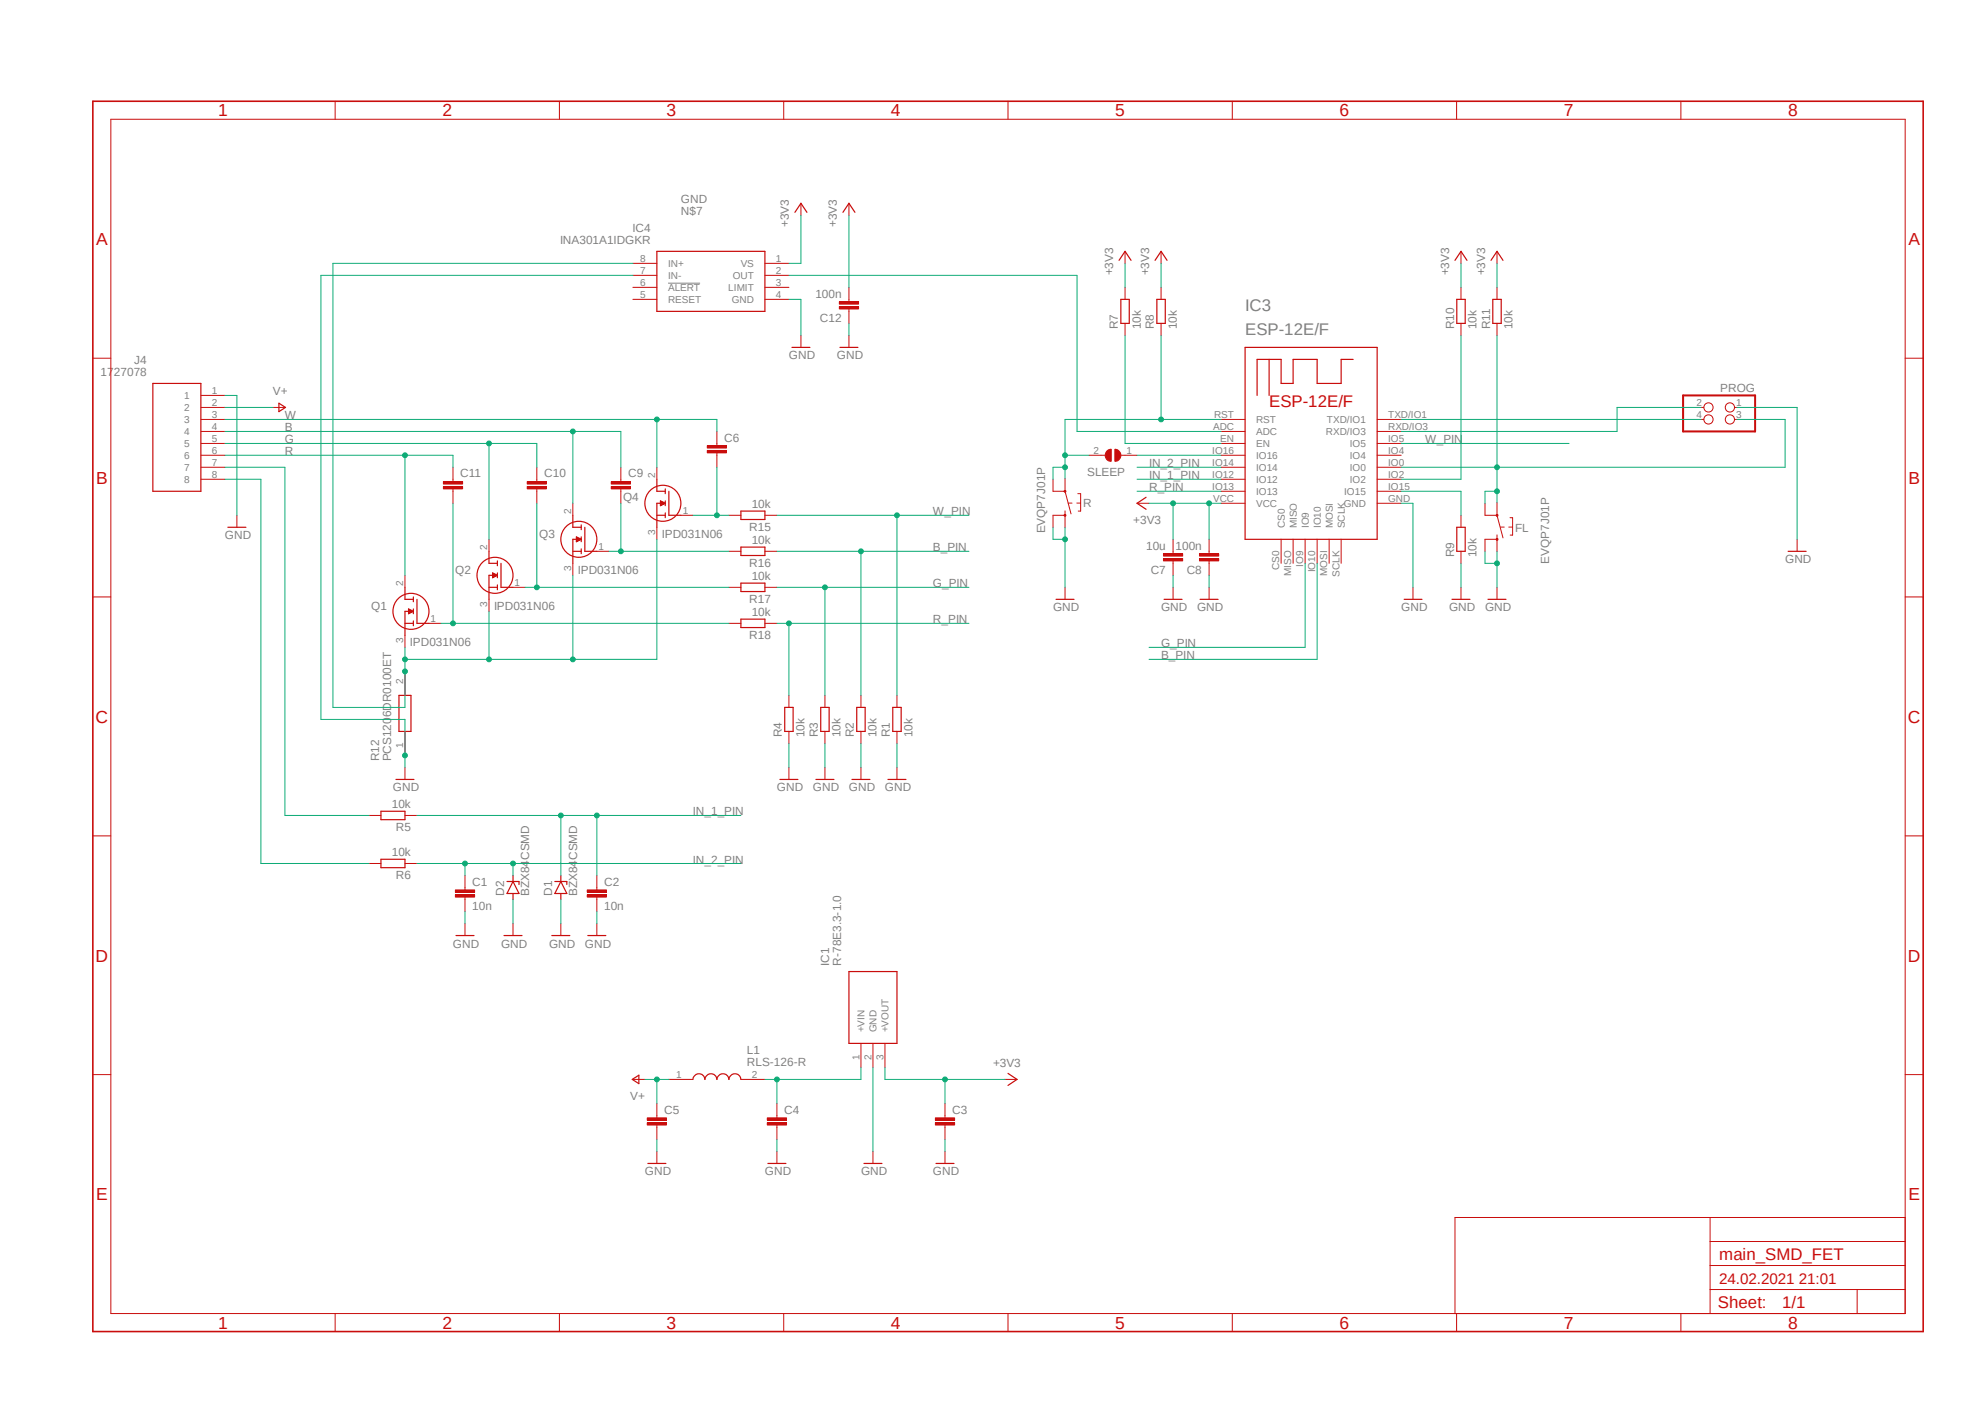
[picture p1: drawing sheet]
<svg xmlns="http://www.w3.org/2000/svg" width="420mm" height="297mm" viewBox="0 0 420 297" stroke-linecap="round" stroke-linejoin="round" font-family="sans-serif">
<path d="M19.1 21.1l388.2 261.1M407.3 21.1l-388.2 261.1" fill="none" stroke="#fff" stroke-width=".21"/>
<path d="M141.4 59.9h6.7" fill="none" stroke="#808080" stroke-width=".21"/>
<g fill="none" stroke="#c90d0c" stroke-width=".21">
<path d="M23.5 25.2h379.6v252.7h-379.6zM70.9 21.4v3.8M118.4 21.4v3.8M165.8 21.4v3.8M213.3 21.4v3.8M260.7 21.4v3.8M308.2 21.4v3.8M355.6 21.4v3.8M19.6 75.8h3.9M403.1 75.8h3.8M240.6 106.5h2.5M248.2 116.6v.5"/>
<path d="M248.2 118.7v.5M380.2 114.1v2.5M19.6 126.3h3.9M403.1 126.3h3.8M19.6 176.8h3.9M403.1 176.8h3.8M19.6 227.3h3.9M403.1 227.3h3.8M361.8 257.6v20.3M403.1 257.6h-95.3v20.3M70.9 277.9v3.8M118.4 277.9v3.8"/>
<path d="M165.8 277.9v3.8M213.3 277.9v3.8M260.7 277.9v3.8M308.2 277.9v3.8M355.6 277.9v3.8M361.8 272.8h41.3M361.8 267.7h41.3M361.8 262.6h41.3M392.9 272.8v5.1"/>
</g>
<path d="M19.6 21.4h387.3v260.3h-387.3z" fill="none" stroke="#c90d0c" stroke-width=".34"/>
<path d="M242.5 105.2l-1.9 1.3 1.9 1.2M378.3 116.6h3.8" fill="none" stroke="#c90d0c" stroke-width=".25"/>
<path d="M246.2 117.1h4v.5h-4z" fill-rule="evenodd" fill="#c90d0c"/>
<path d="M246.2 117.1h4v.5h-4z" fill="none" stroke="#c90d0c" stroke-width=".21"/>
<path d="M246.2 118.2h4v.5h-4z" fill-rule="evenodd" fill="#c90d0c"/>
<path d="M246.2 118.2h4v.5h-4zM248.2 114.1v2.5M248.2 119.2v2.5M255.8 116.6v.5M255.8 118.7v.5" fill="none" stroke="#c90d0c" stroke-width=".21"/>
<path d="M253.8 117.1h4.1v.5h-4.1z" fill-rule="evenodd" fill="#c90d0c"/>
<path d="M253.8 117.1h4.1v.5h-4.1z" fill="none" stroke="#c90d0c" stroke-width=".21"/>
<path d="M253.8 118.2h4.1v.5h-4.1z" fill-rule="evenodd" fill="#c90d0c"/>
<g fill="none" stroke="#c90d0c" stroke-width=".21">
<path d="M238 53.2v2.5M245.7 53.2v2.5M309.1 53.2v2.5M316.7 53.2v2.5M238 60.8v2.5M238 68.4v2.6M245.7 60.8v2.5M245.7 68.4v2.6M309.1 60.8v2.5M309.1 68.4v2.6M316.7 60.8v2.5M316.7 68.4v2.6"/>
<path d="M253.8 118.2h4.1v.5h-4.1zM255.8 114.1v2.5M255.8 119.2v2.5M309.1 109v2.5M309.1 116.6v2.6M225.3 124.2v2.6M248.2 124.2v2.6M255.8 124.2v2.6M299 124.2v2.6M309.1 124.2v2.6M316.7 124.2v2.6"/>
</g>
<g fill="none" stroke="#c90d0c" stroke-width=".25">
<path d="M236.8 55.1l1.2-1.9 1.3 1.9M244.4 55.1l1.3-1.9 1.2 1.9M307.8 55.1l1.3-1.9 1.3 1.9M315.5 55.1l1.2-1.9 1.3 1.9M237.2 63.3h1.7v5.1h-1.7zM244.8 63.3h1.7v5.1h-1.7zM308.2 63.3h1.8v5.1h-1.8zM315.8 63.3h1.8v5.1h-1.8zM308.2 111.5h1.8v5.1h-1.8zM223.4 126.8h3.8M246.3 126.8h3.8M253.9 126.8h3.8"/>
<path d="M297.1 126.8h3.8M307.2 126.8h3.8M314.8 126.8h3.8"/>
</g>
<path d="M234.2 95.4l.3-.2 .6-.2v2.6a1.27 1.27 0 0 1-1.2-.8 1.27 1.27 0 0 1 .3-1.4z" fill-rule="evenodd" fill="#c90d0c"/>
<path d="M234.2 95.4l.3-.2 .6-.2v2.6a1.27 1.27 0 0 1-1.2-.8 1.27 1.27 0 0 1 .3-1.4z" fill="none" stroke="#c90d0c" stroke-width=".21"/>
<path d="M235.9 95a1.27 1.27 0 0 1 1.3 1.3 1.27 1.27 0 0 1-1.3 1.3z" fill-rule="evenodd" fill="#c90d0c"/>
<g fill="none" stroke="#c90d0c" stroke-width=".21">
<path d="M230.4 96.3h3.4M235.9 95a1.27 1.27 0 0 1 1.3 1.3 1.27 1.27 0 0 1-1.3 1.3zM237.2 96.3h3.4M222.8 101.4v2.5h2.5l1.3 4.8M225.3 101.3v2.5M225.3 108.1v.9h-2.5v2.5M225.3 109.1v2.5M166.9 147.1v2.5M166.9 154.7v2.6M174.5 147.1v2.5M174.5 154.7v2.6M182.2 147.1v2.5"/>
<path d="M182.2 154.7v2.6M189.8 147.1v2.5M189.8 154.7v2.6M166.9 162.3v2.6M174.5 162.3v2.6M182.2 162.3v2.6M189.8 162.3v2.6"/>
</g>
<path d="M166 149.6h1.8v5.1h-1.8zM173.7 149.6h1.7v5.1h-1.7zM181.3 149.6h1.7v5.1h-1.7zM188.9 149.6h1.8v5.1h-1.8zM165 164.9h3.8M172.6 164.9h3.8M180.3 164.9h3.8M187.9 164.9h3.8" fill="none" stroke="#c90d0c" stroke-width=".25"/>
<path d="M225.2 103.8h.3v.3h-.3l-.1-.2h.3h-.3z" fill-rule="evenodd" fill="#c90d0c"/>
<path d="M225.2 103.8h.3v.3h-.3l-.1-.2h.3h-.3z" fill="none" stroke="#c90d0c" stroke-width=".21"/>
<path d="M225.2 108.9h.3v.3h-.3l-.1-.2h.3h-.3z" fill-rule="evenodd" fill="#c90d0c"/>
<path d="M225.2 108.9h.3v.3h-.3l-.1-.2h.3h-.3zM226 106.4h.8M227.8 106.4h.8M228 104.4h.6v3.7h-.5M314.2 106.5v2.5h2.5l1.3 4.8M316.7 106.3v2.6M316.7 113.2v.9h-2.5v2.5M316.7 114.2v2.5" fill="none" stroke="#c90d0c" stroke-width=".21"/>
<path d="M316.6 108.9h.3v.3h-.3v-.2h.2h-.2z" fill-rule="evenodd" fill="#c90d0c"/>
<path d="M316.6 108.9h.3v.3h-.3v-.2h.2h-.2z" fill="none" stroke="#c90d0c" stroke-width=".21"/>
<path d="M316.6 114h.3v.3h-.3v-.2h.2h-.2z" fill-rule="evenodd" fill="#c90d0c"/>
<g fill="none" stroke="#c90d0c" stroke-width=".21">
<path d="M42.5 83.7h5.1M42.5 86.2h5.1M42.5 88.7h5.1M42.5 91.3h5.1M42.5 93.8h5.1M42.5 96.3h5.1M42.5 98.8h5.1M42.5 101.4h5.1M50.1 109v2.5M316.6 114h.3v.3h-.3v-.2h.2h-.2zM317.5 111.5h.8M319.2 111.5h.8"/>
<path d="M319.5 109.5h.5v3.7h-.5M78.1 172.5h2.5M85.7 172.5h2.5M78.1 182.7h2.5M85.7 182.7h2.5M98.4 187.7v.6M98.4 189.8v.5M108.5 195.4v2.5M118.7 195.4v2.5"/>
</g>
<g fill="none" stroke="#c90d0c" stroke-width=".25">
<path d="M32.3 81.1h10.2v22.8h-10.2zM48.2 111.5h3.8M80.6 171.6h5.1v1.8h-5.1zM80.6 181.8h5.1v1.8h-5.1zM106.6 197.9h3.8M107.3 186.5h2.5v.6M108.5 186.5l1.3 2.5h-2.5zM108.5 185.2v1.3M108.5 189v1.3M116.8 197.9h3.8M117.4 186.5h2.5v.6M118.7 186.5l1.2 2.5h-2.5z"/>
<path d="M118.7 185.2v1.3M118.7 189v1.3"/>
</g>
<path d="M96.4 189.3h4v.5h-4z" fill-rule="evenodd" fill="#c90d0c"/>
<path d="M96.4 189.3h4v.5h-4z" fill="none" stroke="#c90d0c" stroke-width=".21"/>
<path d="M96.4 188.3h4v.5h-4z" fill-rule="evenodd" fill="#c90d0c"/>
<path d="M96.4 188.3h4v.5h-4zM98.4 185.2v2.5M98.4 190.3v2.5M126.3 187.7v.6M126.3 189.8v.5" fill="none" stroke="#c90d0c" stroke-width=".21"/>
<path d="M124.2 189.3h4.1v.5h-4.1z" fill-rule="evenodd" fill="#c90d0c"/>
<path d="M124.2 189.3h4.1v.5h-4.1z" fill="none" stroke="#c90d0c" stroke-width=".21"/>
<path d="M124.2 188.3h4.1v.5h-4.1z" fill-rule="evenodd" fill="#c90d0c"/>
<g fill="none" stroke="#c90d0c" stroke-width=".21">
<path d="M57.7 86.2h2.6M85.7 142v5.1M85.7 154.7v5.1M98.4 195.4v2.5M124.2 188.3h4.1v.5h-4.1zM126.3 185.2v2.5M126.3 190.3v2.5M126.3 195.4v2.5M133.9 228.3h2.5M141.5 228.3h5.1M156.8 228.3h5M199.9 236v.5"/>
<path d="M199.9 238v.5M212.6 228.3h2.6M139 243.6v2.5M164.4 243.6v2.5M184.7 243.6v2.5M199.9 243.6v2.5"/>
</g>
<path d="M59 85.3l1.4 .9-1.4 .9zM84.4 147.1h2.6v7.6h-2.6zM96.5 197.9h3.8M124.4 197.9h3.8M133.8 228.3l1.4-.8v1.7zM146.6 228.3a1.27 1.27 0 0 1 1.3-1.2 1.27 1.27 0 0 1 1.2 1.2 1.27 1.27 0 0 1 1.3-1.2 1.27 1.27 0 0 1 1.3 1.2 1.27 1.27 0 0 1 1.3-1.2 1.27 1.27 0 0 1 1.2 1.2 1.27 1.27 0 0 1 1.3-1.2 1.27 1.27 0 0 1 1.3 1.2M213.3 227.1l1.9 1.2-1.9 1.3M137.1 246.1h3.8M162.5 246.1h3.8M182.8 246.1h3.8M198 246.1h3.8" fill="none" stroke="#c90d0c" stroke-width=".25"/>
<path d="M197.9 237.5h4.1v.5h-4.1z" fill-rule="evenodd" fill="#c90d0c"/>
<path d="M197.9 237.5h4.1v.5h-4.1z" fill="none" stroke="#c90d0c" stroke-width=".21"/>
<path d="M197.9 236.5h4.1v.5h-4.1z" fill-rule="evenodd" fill="#c90d0c"/>
<path d="M164.4 236v.5M164.4 238v.5M197.9 236.5h4.1v.5h-4.1zM199.9 233.4v2.6M199.9 238.5v2.5" fill="none" stroke="#c90d0c" stroke-width=".21"/>
<path d="M162.3 237.5h4.1v.5h-4.1z" fill-rule="evenodd" fill="#c90d0c"/>
<path d="M162.3 237.5h4.1v.5h-4.1z" fill="none" stroke="#c90d0c" stroke-width=".21"/>
<path d="M162.3 236.5h4.1v.5h-4.1z" fill-rule="evenodd" fill="#c90d0c"/>
<path d="M139 236v.5M139 238v.5M162.3 236.5h4.1v.5h-4.1zM164.4 233.4v2.6M164.4 238.5v2.5" fill="none" stroke="#c90d0c" stroke-width=".21"/>
<path d="M136.9 237.5h4.1v.5h-4.1z" fill-rule="evenodd" fill="#c90d0c"/>
<path d="M136.9 237.5h4.1v.5h-4.1z" fill="none" stroke="#c90d0c" stroke-width=".21"/>
<path d="M136.9 236.5h4.1v.5h-4.1z" fill-rule="evenodd" fill="#c90d0c"/>
<g fill="none" stroke="#c90d0c" stroke-width=".21">
<path d="M151.7 93.8v.5M151.7 95.8v.5M258.4 88.7h5M258.4 91.3h5M258.4 93.8h5M258.4 96.3h5M258.4 98.8h5M291.4 88.7h5.1M291.4 91.3h5.1M291.4 93.8h5.1M291.4 96.3h5.1M291.4 98.8h5.1"/>
<path d="M359.9 88.7h.6M359.9 86.2h.6M367 88.7h.5M367 86.2h.5M154.2 109h2.6M154.2 116.6h2.6M161.8 109h2.6M161.8 116.6h2.6M258.4 101.4h5M258.4 103.9h5M258.4 106.5h5M271.1 114.1v5.1"/>
<path d="M273.6 114.1v5.1M276.1 114.1v5.1M278.7 114.1v5.1M281.2 114.1v5.1M283.8 114.1v5.1M291.4 101.4h5.1M291.4 103.9h5.1M291.4 106.5h5.1M154.2 124.2h2.6M154.2 131.9h2.6M161.8 124.2h2.6M161.8 131.9h2.6"/>
<path d="M136.9 236.5h4.1v.5h-4.1zM139 233.4v2.6M139 238.5v2.5M182.2 220.7v5.1M184.7 220.7v5.1M187.2 220.7v5.1"/>
<circle cx="361.5" cy="88.7" r=".98"/>
<circle cx="361.5" cy="86.2" r=".98"/>
<circle cx="366" cy="86.2" r=".98"/>
<circle cx="366" cy="88.7" r=".98"/>
</g>
<path d="M263.4 73.5h28v40.6h-28zM268.5 76v7.7M286.3 76h-2.5v5.1h-5.1v-5.1h-5.1v5.1h-2.5v-5.1h-5.1v7.7M156.8 108.1h5v1.8h-5zM156.8 115.7h5v1.8h-5zM156.8 123.4h5v1.7h-5zM156.8 131h5v1.8h-5zM179.6 205.5h10.2v15.2h-10.2z" fill="none" stroke="#c90d0c" stroke-width=".25"/>
<path d="M356.1 83.7h15.2v7.6h-15.2z" fill="none" stroke="#c90d0c" stroke-width=".42"/>
<path d="M149.6 95.3h4.1v.5h-4.1z" fill-rule="evenodd" fill="#c90d0c"/>
<path d="M149.6 95.3h4.1v.5h-4.1z" fill="none" stroke="#c90d0c" stroke-width=".21"/>
<path d="M149.6 94.3h4.1v.5h-4.1z" fill-rule="evenodd" fill="#c90d0c"/>
<path d="M149.6 94.3h4.1v.5h-4.1zM151.7 91.3v2.5M151.7 96.3v2.5M131.4 101.4v.5M131.4 103.4v.5" fill="none" stroke="#c90d0c" stroke-width=".21"/>
<path d="M129.3 102.9h4.1v.5h-4.1z" fill-rule="evenodd" fill="#c90d0c"/>
<path d="M129.3 102.9h4.1v.5h-4.1z" fill="none" stroke="#c90d0c" stroke-width=".21"/>
<path d="M129.3 101.9h4.1v.5h-4.1z" fill-rule="evenodd" fill="#c90d0c"/>
<path d="M131.4 98.8v2.6M113.6 101.4v.5M113.6 103.4v.5M129.3 101.9h4.1v.5h-4.1zM131.4 103.9v2.6" fill="none" stroke="#c90d0c" stroke-width=".21"/>
<path d="M111.5 102.9h4.1v.5h-4.1z" fill-rule="evenodd" fill="#c90d0c"/>
<path d="M111.5 102.9h4.1v.5h-4.1z" fill="none" stroke="#c90d0c" stroke-width=".21"/>
<path d="M111.5 101.9h4.1v.5h-4.1z" fill-rule="evenodd" fill="#c90d0c"/>
<path d="M113.6 98.8v2.6M95.8 101.4v.5M95.8 103.4v.5M111.5 101.9h4.1v.5h-4.1zM113.6 103.9v2.6" fill="none" stroke="#c90d0c" stroke-width=".21"/>
<path d="M93.8 102.9h4.1v.5h-4.1z" fill-rule="evenodd" fill="#c90d0c"/>
<path d="M93.8 102.9h4.1v.5h-4.1z" fill="none" stroke="#c90d0c" stroke-width=".21"/>
<path d="M93.8 101.9h4.1v.5h-4.1z" fill-rule="evenodd" fill="#c90d0c"/>
<g fill="none" stroke="#c90d0c" stroke-width=".21">
<path d="M133.9 55.7h5.1M133.9 58.3h5.1M161.8 55.7h5.1M161.8 58.3h5.1M169.5 43v2.6M133.9 60.8h5.1M133.9 63.3h5.1M161.8 60.8h5.1M161.8 63.3h5.1M169.5 71v2.5M179.6 63.3v.5M179.6 65.4v.5"/>
<path d="M95.8 98.8v2.6M139 98.8v2.6M93.8 101.9h4.1v.5h-4.1zM95.8 103.9v2.6M103.5 114.1v2.5M121.2 106.5v2.5M121.2 119.2v2.5M126.3 116.6h2.5M139 111.5v2.6M144.1 109h2.5M85.7 121.7v2.5M85.7 134.4v2.5"/>
<path d="M90.8 131.9h2.5M103.5 126.8v2.5M108.5 124.2h2.6M85.7 162.3v2.6"/>
</g>
<g fill="none" stroke="#c90d0c" stroke-width=".25">
<path d="M139 53.2h22.8v12.7h-22.8zM168.2 44.9l1.3-1.9 1.2 1.9M167.6 73.5h3.8M103.5 116.6v2.6h1.7M105.2 118.7v1M106 119.2v5h2.5M121.2 109v2.5h1.8M121.2 116.6h1.8M122 113.6l1 .5-1 .5zM122 114.5h.2M122 114.3h.6M122 114.1h1"/>
<path d="M122 113.9h.6M122 113.7h.3M123 114.1h-1.8v5.1M123 111v1.1M123 113.6v1M123 116.1v1M123.7 111.5v5.1h2.6M139 101.4v2.5h1.8M139 109h1.8M139.7 106l1.1 .5-1.1 .5zM139.7 106.9h.3M139.7 106.7h.7"/>
<path d="M139.7 106.5h1.1M139.7 106.3h.7M139.7 106.1h.3M140.8 106.5h-1.8v5M140.8 103.4v1M140.8 106v1M140.8 108.5v1M141.5 103.9v5.1h2.6M85.7 124.2v2.6h1.8M85.7 131.9h1.8M86.4 128.8l1.1 .5-1.1 .5zM86.4 129.8h.3"/>
<path d="M86.4 129.5h.6M86.4 129.4h1M86.4 129.2h.7M86.4 129h.3M87.5 129.3h-1.8v5.1M87.5 126.3v1M87.5 128.8v1M87.5 131.4v1M88.2 126.8v5.1h2.6M103.5 124.2h1.7M104.2 121.2l1 .5-1 .5zM104.2 122.1h.2"/>
<path d="M104.2 121.9h.6M104.2 121.8h1M104.2 121.5h.7M104.2 121.4h.3M105.2 121.7h-1.7v5.1M105.2 121.2v1M105.2 123.7v1.1M83.8 164.9h3.8"/>
<circle cx="122.5" cy="114.1" r="3.8"/>
<circle cx="140.2" cy="106.5" r="3.8"/>
<circle cx="86.9" cy="129.3" r="3.8"/>
<circle cx="104.7" cy="121.7" r="3.8"/>
</g>
<path d="M177.6 63.8h4.1v.5h-4.1z" fill-rule="evenodd" fill="#c90d0c"/>
<path d="M177.6 63.8h4.1v.5h-4.1z" fill="none" stroke="#c90d0c" stroke-width=".21"/>
<path d="M177.6 64.9h4.1v.5h-4.1z" fill-rule="evenodd" fill="#c90d0c"/>
<path d="M179.6 43v2.6M177.6 64.9h4.1v.5h-4.1zM179.6 60.8v2.5M179.6 65.9v2.5M179.6 71v2.5" fill="none" stroke="#c90d0c" stroke-width=".21"/>
<path d="M178.4 44.9l1.2-1.9 1.3 1.9M177.7 73.5h3.8" fill="none" stroke="#c90d0c" stroke-width=".25"/>
<path d="M243.1 106.5h15.3M248.2 106.5v7.6" fill="none" stroke="#0dab76" stroke-width=".21"/>
<circle cx="248.2" cy="106.5" r=".51" fill="#0dab76"/>
<g fill="none" stroke="#0dab76" stroke-width=".21">
<path d="M255.8 106.5v7.6"/>
<circle cx="248.2" cy="106.5" r=".51"/>
</g>
<circle cx="255.8" cy="106.5" r=".51" fill="#0dab76"/>
<g fill="none" stroke="#0dab76" stroke-width=".21">
<path d="M238 55.7v5.1M245.7 55.7v5.1M309.1 55.7v5.1M316.7 55.7v5.1M212.6 228.3h-12.7v5.1"/>
<circle cx="255.8" cy="106.5" r=".51"/>
</g>
<circle cx="199.9" cy="228.3" r=".51" fill="#0dab76"/>
<g fill="none" stroke="#0dab76" stroke-width=".21">
<path d="M169.5 45.6v10.1h-2.6M179.6 45.6v15.2M359.9 86.2h-17.8v5.1h-45.6M367.5 86.2h12.7v27.9M222.8 111.5v2.6h2.5M225.3 111.6v12.6M296.5 106.5h2.5v17.7M309.1 119.2v5M248.2 121.7v2.5M255.8 121.7v2.5M187.2 225.8v2.5h12.7"/>
<circle cx="199.9" cy="228.3" r=".51"/>
</g>
<circle cx="225.3" cy="114.1" r=".51" fill="#0dab76"/>
<g fill="none" stroke="#0dab76" stroke-width=".21">
<path d="M314.2 116.6v2.6h2.5M316.7 116.7v7.5"/>
<circle cx="225.3" cy="114.1" r=".51"/>
</g>
<circle cx="316.7" cy="119.2" r=".51" fill="#0dab76"/>
<g fill="none" stroke="#0dab76" stroke-width=".21">
<path d="M47.6 83.7h2.5v25.3M85.7 152.2v10.1M166.9 157.3v5M174.5 157.3v5M182.2 157.3v5M189.8 157.3v5M98.4 192.8v2.6M108.5 190.3v5.1M118.7 190.3v5.1M126.3 192.8v2.6M184.7 225.8v17.8M139 241v2.6"/>
<path d="M164.4 241v2.6M199.9 241v2.6"/>
<circle cx="316.7" cy="119.2" r=".51"/>
</g>
<circle cx="85.7" cy="159.8" r=".51" fill="#0dab76"/>
<g fill="none" stroke="#0dab76" stroke-width=".21">
<path d="M133.9 58.3h-66v93.9h17.8M166.9 63.3h2.6v7.7M179.6 68.4v2.6M136.4 228.3h5.1M139 228.3v5.1"/>
<circle cx="85.7" cy="159.8" r=".51"/>
</g>
<circle cx="139" cy="228.3" r=".51" fill="#0dab76"/>
<g fill="none" stroke="#0dab76" stroke-width=".21">
<path d="M245.7 71v17.7M47.6 86.2h10.1M225.3 88.7h33.1"/>
<circle cx="139" cy="228.3" r=".51"/>
</g>
<circle cx="245.7" cy="88.7" r=".51" fill="#0dab76"/>
<g fill="none" stroke="#0dab76" stroke-width=".21">
<path d="M225.3 88.7v12.6M225.3 98.8h-2.5v2.6"/>
<circle cx="245.7" cy="88.7" r=".51"/>
</g>
<circle cx="225.3" cy="98.8" r=".51" fill="#0dab76"/>
<g fill="none" stroke="#0dab76" stroke-width=".21">
<path d="M225.3 96.3h5.1"/>
<circle cx="225.3" cy="98.8" r=".51"/>
</g>
<circle cx="225.3" cy="96.3" r=".51" fill="#0dab76"/>
<g fill="none" stroke="#0dab76" stroke-width=".21">
<path d="M238 71v22.8h20.4M309.1 71v30.4h-12.6M316.7 71v32.9M296.5 98.8h20.2"/>
<circle cx="225.3" cy="96.3" r=".51"/>
</g>
<circle cx="316.7" cy="98.8" r=".51" fill="#0dab76"/>
<g fill="none" stroke="#0dab76" stroke-width=".21">
<path d="M316.7 106.3v-2.4h-2.5v2.6"/>
<circle cx="316.7" cy="98.8" r=".51"/>
</g>
<circle cx="316.7" cy="103.9" r=".51" fill="#0dab76"/>
<g fill="none" stroke="#0dab76" stroke-width=".21">
<path d="M47.6 96.3h48.2v2.5M85.7 96.3v25.4M240.6 96.3h17.8M296.5 88.7h63.4M367.5 88.7h10.2v10.1h-61"/>
<circle cx="316.7" cy="103.9" r=".51"/>
</g>
<circle cx="85.7" cy="96.3" r=".51" fill="#0dab76"/>
<g fill="none" stroke="#0dab76" stroke-width=".21">
<path d="M47.6 93.8h66v5M103.5 93.8v20.3"/>
<circle cx="85.7" cy="96.3" r=".51"/>
</g>
<circle cx="103.5" cy="93.8" r=".51" fill="#0dab76"/>
<g fill="none" stroke="#0dab76" stroke-width=".21">
<path d="M47.6 91.3h83.8v7.5M121.2 91.3v15.2"/>
<circle cx="103.5" cy="93.8" r=".51"/>
</g>
<circle cx="121.2" cy="91.3" r=".51" fill="#0dab76"/>
<g fill="none" stroke="#0dab76" stroke-width=".21">
<path d="M47.6 88.7h104.1v2.6M139 88.7v10.1"/>
<circle cx="121.2" cy="91.3" r=".51"/>
</g>
<circle cx="139" cy="88.7" r=".51" fill="#0dab76"/>
<g fill="none" stroke="#0dab76" stroke-width=".21">
<path d="M240.6 103.9h17.8M164.4 131.9h40.6M166.9 131.9v15.2"/>
<circle cx="139" cy="88.7" r=".51"/>
</g>
<circle cx="166.9" cy="131.9" r=".51" fill="#0dab76"/>
<g fill="none" stroke="#0dab76" stroke-width=".21">
<path d="M276.1 119.2v17.7h-33M164.4 124.2h40.6M174.5 124.2v22.9"/>
<circle cx="166.9" cy="131.9" r=".51"/>
</g>
<circle cx="174.5" cy="124.2" r=".51" fill="#0dab76"/>
<g fill="none" stroke="#0dab76" stroke-width=".21">
<path d="M164.4 116.6h40.6M182.2 116.6v30.5M278.7 119.2v20.3h-35.6"/>
<circle cx="174.5" cy="124.2" r=".51"/>
</g>
<circle cx="182.2" cy="116.6" r=".51" fill="#0dab76"/>
<g fill="none" stroke="#0dab76" stroke-width=".21">
<path d="M88.2 172.5h68.6M118.7 172.5v12.7"/>
<circle cx="182.2" cy="116.6" r=".51"/>
</g>
<circle cx="118.7" cy="172.5" r=".51" fill="#0dab76"/>
<g fill="none" stroke="#0dab76" stroke-width=".21">
<path d="M126.3 172.5v12.7"/>
<circle cx="118.7" cy="172.5" r=".51"/>
</g>
<circle cx="126.3" cy="172.5" r=".51" fill="#0dab76"/>
<g fill="none" stroke="#0dab76" stroke-width=".21">
<path d="M240.6 101.4h17.8M88.2 182.7h68.6M108.5 182.7v2.5"/>
<circle cx="126.3" cy="172.5" r=".51"/>
</g>
<circle cx="108.5" cy="182.7" r=".51" fill="#0dab76"/>
<g fill="none" stroke="#0dab76" stroke-width=".21">
<path d="M98.4 182.7v2.5"/>
<circle cx="108.5" cy="182.7" r=".51"/>
</g>
<circle cx="98.4" cy="182.7" r=".51" fill="#0dab76"/>
<g fill="none" stroke="#0dab76" stroke-width=".21">
<path d="M70.4 55.7h63.5M166.9 58.3h61v33h30.5M47.6 98.8h12.7v73.7h17.8M240.6 98.8h17.8M47.6 101.4h7.6v81.3h22.9M139 114.1v25.4h-17.8"/>
<circle cx="98.4" cy="182.7" r=".51"/>
</g>
<circle cx="121.2" cy="139.5" r=".51" fill="#0dab76"/>
<g fill="none" stroke="#0dab76" stroke-width=".21">
<path d="M103.5 129.3v10.2h17.7"/>
<circle cx="121.2" cy="139.5" r=".51"/>
</g>
<circle cx="103.5" cy="139.5" r=".51" fill="#0dab76"/>
<g fill="none" stroke="#0dab76" stroke-width=".21">
<path d="M85.7 136.9v5.1M85.7 139.5h17.8"/>
<circle cx="103.5" cy="139.5" r=".51"/>
</g>
<circle cx="85.7" cy="139.5" r=".51" fill="#0dab76"/>
<g fill="none" stroke="#0dab76" stroke-width=".21">
<path d="M121.2 121.7v17.8M85.7 142v7.6"/>
<circle cx="85.7" cy="139.5" r=".51"/>
</g>
<circle cx="85.7" cy="142" r=".51" fill="#0dab76"/>
<g fill="none" stroke="#0dab76" stroke-width=".21">
<path d="M70.4 55.7v93.9h15.3M164.4 228.3v5.1M182.2 225.8v2.5h-20.4"/>
<circle cx="85.7" cy="142" r=".51"/>
</g>
<circle cx="164.4" cy="228.3" r=".51" fill="#0dab76"/>
<g fill="none" stroke="#0dab76" stroke-width=".21">
<path d="M95.8 106.5v25.4M93.3 131.9h60.9"/>
<circle cx="164.4" cy="228.3" r=".51"/>
</g>
<circle cx="95.8" cy="131.9" r=".51" fill="#0dab76"/>
<g fill="none" stroke="#0dab76" stroke-width=".21">
<path d="M113.6 106.5v17.7M111.1 124.2h43.1"/>
<circle cx="95.8" cy="131.9" r=".51"/>
</g>
<circle cx="113.6" cy="124.2" r=".51" fill="#0dab76"/>
<g fill="none" stroke="#0dab76" stroke-width=".21">
<path d="M128.8 116.6h25.4M131.4 106.5v10.1"/>
<circle cx="113.6" cy="124.2" r=".51"/>
</g>
<circle cx="131.4" cy="116.6" r=".51" fill="#0dab76"/>
<g fill="none" stroke="#0dab76" stroke-width=".21">
<path d="M151.7 98.8v10.2M146.6 109h7.6"/>
<circle cx="131.4" cy="116.6" r=".51"/>
</g>
<circle cx="151.7" cy="109" r=".51" fill="#0dab76"/>
<g fill="none" stroke="#0dab76" stroke-width=".21">
<path d="M296.5 93.8h35.5M164.4 109h40.6M189.8 109v38.1M296.5 103.9h12.6v5.1"/>
<circle cx="151.7" cy="109" r=".51"/>
</g>
<circle cx="189.8" cy="109" r=".51" fill="#0dab76"/>
<circle cx="189.8" cy="109" r=".51" fill="none" stroke="#0dab76" stroke-width=".21"/>
<g font-size="3.7" fill="#c90d0c">
<text x="46.2" y="24.6">1</text>
<text x="93.6" y="24.6">2</text>
<text x="141.1" y="24.6">3</text>
<text x="188.5" y="24.6">4</text>
<text x="236" y="24.6">5</text>
<text x="283.4" y="24.6">6</text>
<text x="330.9" y="24.6">7</text>
<text x="378.3" y="24.6">8</text>
<text x="20.3" y="51.8">A</text>
<text x="403.8" y="51.8">A</text>
<text x="20.3" y="102.3">B</text>
<text x="403.8" y="102.3">B</text>
<text x="20.2" y="152.9">C</text>
<text x="403.7" y="152.9">C</text>
<text x="20.2" y="203.4">D</text>
<text x="403.7" y="203.4">D</text>
<text x="20.3" y="253.9">E</text>
<text x="403.8" y="253.9">E</text>
<text x="46.2" y="281.1">1</text>
<text x="93.6" y="281.1">2</text>
<text x="141.1" y="281.1">3</text>
<text x="188.5" y="281.1">4</text>
<text x="236" y="281.1">5</text>
<text x="283.4" y="281.1">6</text>
<text x="330.9" y="281.1">7</text>
<text x="378.3" y="281.1">8</text>
</g>
<g font-size="3.6" fill="#808080">
<text x="263.4" y="65.9">IC3</text>
<text x="263.4" y="71">ESP-12E/F</text>
</g>
<g font-size="3.6" fill="#c90d0c">
<text x="268.5" y="86.2">ESP-12E/F</text>
<text x="363.7" y="266.4">main_SMD_FET</text>
<text x="363.5" y="276.7">Sheet:</text>
<text x="377.1" y="276.6">1/1</text>
</g>
<text font-size="3.2" fill="#c90d0c" x="363.7" y="271.5">24.02.2021 21:01</text>
<g font-size="2.5" fill="#808080">
<text x="144.1" y="43">GND</text>
<text x="144.1" y="45.6">N$7</text>
<text x="118.5" y="51.5">INA301A1IDGKR</text>
<text x="133.9" y="49">IC4</text>
<text x="166.9" y="48.1" transform="rotate(-90 166.9 48.1)">+3V3</text>
<text x="177.1" y="48.1" transform="rotate(-90 177.1 48.1)">+3V3</text>
<text x="235.5" y="58.3" transform="rotate(-90 235.5 58.3)">+3V3</text>
<text x="243.1" y="58.3" transform="rotate(-90 243.1 58.3)">+3V3</text>
<text x="306.6" y="58.3" transform="rotate(-90 306.6 58.3)">+3V3</text>
<text x="314.2" y="58.3" transform="rotate(-90 314.2 58.3)">+3V3</text>
<text x="172.5" y="63">100n</text>
<text x="173.5" y="68">C12</text>
<text x="236.5" y="69.7" transform="rotate(-90 236.5 69.7)">R7</text>
<text x="241.3" y="69.7" transform="rotate(-90 241.3 69.7)">10k</text>
<text x="244.1" y="69.7" transform="rotate(-90 244.1 69.7)">R8</text>
<text x="249" y="69.7" transform="rotate(-90 249 69.7)">10k</text>
<text x="307.6" y="69.7" transform="rotate(-90 307.6 69.7)">R10</text>
<text x="312.4" y="69.7" transform="rotate(-90 312.4 69.7)">10k</text>
<text x="315.3" y="69.7" transform="rotate(-90 315.3 69.7)">R11</text>
<text x="320" y="69.7" transform="rotate(-90 320 69.7)">10k</text>
<text x="28.4" y="76.9">J4</text>
<text x="166.9" y="76">GND</text>
<text x="177.1" y="76">GND</text>
<text x="21.3" y="79.5">1727078</text>
<text x="57.7" y="83.7">V+</text>
<text x="364" y="83">PROG</text>
<text x="60.3" y="88.7">W</text>
<text x="60.3" y="93.8">G</text>
<text x="60.3" y="91.3">B</text>
<text x="153.2" y="93.4">C6</text>
<text x="301.5" y="93.8">W_PIN</text>
<text x="60.3" y="96.4">R</text>
<text x="97.4" y="101">C11</text>
<text x="115.1" y="101">C10</text>
<text x="132.9" y="101">C9</text>
<text x="230" y="100.6">SLEEP</text>
<text x="243.1" y="101.4">IN_1_PIN</text>
<text x="243.1" y="98.8">IN_2_PIN</text>
<text x="131.8" y="106.1">Q4</text>
<text x="159" y="107.5">10k</text>
<text x="229.2" y="107.4">R</text>
<text x="243.1" y="103.9">R_PIN</text>
<text x="114.1" y="113.7">Q3</text>
<text x="140" y="113.7">IPD031N06</text>
<text x="158.5" y="112.3">R15</text>
<text x="197.4" y="109">W_PIN</text>
<text x="221.2" y="112.8" transform="rotate(-90 221.2 112.8)">EVQP7J01P</text>
<text x="239.8" y="110.8">+3V3</text>
<text x="320.6" y="112.4">FL</text>
<text x="47.6" y="114.1">GND</text>
<text x="158.5" y="119.9">R16</text>
<text x="159" y="115.1">10k</text>
<text x="197.4" y="116.6">B_PIN</text>
<text x="242.5" y="116.2">10u</text>
<text x="248.7" y="116.2">100n</text>
<text x="307.6" y="117.9" transform="rotate(-90 307.6 117.9)">R9</text>
<text x="312.4" y="117.9" transform="rotate(-90 312.4 117.9)">10k</text>
<text x="327.8" y="119.2" transform="rotate(-90 327.8 119.2)">EVQP7J01P</text>
<text x="377.7" y="119.2">GND</text>
<text x="96.3" y="121.3">Q2</text>
<text x="122.3" y="121.3">IPD031N06</text>
<text x="159" y="122.7">10k</text>
<text x="197.4" y="124.2">G_PIN</text>
<text x="243.5" y="121.3">C7</text>
<text x="251.1" y="121.3">C8</text>
<text x="78.5" y="128.9">Q1</text>
<text x="104.5" y="128.9">IPD031N06</text>
<text x="158.5" y="127.6">R17</text>
<text x="159" y="130.3">10k</text>
<text x="197.4" y="131.9">R_PIN</text>
<text x="222.8" y="129.3">GND</text>
<text x="245.7" y="129.3">GND</text>
<text x="253.3" y="129.3">GND</text>
<text x="296.5" y="129.3">GND</text>
<text x="306.6" y="129.3">GND</text>
<text x="314.2" y="129.3">GND</text>
<text x="86.7" y="136.6">IPD031N06</text>
<text x="158.5" y="135.2">R18</text>
<text x="245.7" y="137">G_PIN</text>
<text x="245.7" y="139.5">B_PIN</text>
<text x="80.2" y="161.1" transform="rotate(-90 80.2 161.1)">R12</text>
<text x="82.8" y="161.1" transform="rotate(-90 82.8 161.1)">PCS1206DR0100ET</text>
<text x="165.4" y="156" transform="rotate(-90 165.4 156)">R4</text>
<text x="170.2" y="156" transform="rotate(-90 170.2 156)">10k</text>
<text x="173.1" y="156" transform="rotate(-90 173.1 156)">R3</text>
<text x="177.8" y="156" transform="rotate(-90 177.8 156)">10k</text>
<text x="180.7" y="156" transform="rotate(-90 180.7 156)">R2</text>
<text x="185.5" y="156" transform="rotate(-90 185.5 156)">10k</text>
<text x="188.3" y="156" transform="rotate(-90 188.3 156)">R1</text>
<text x="193.1" y="156" transform="rotate(-90 193.1 156)">10k</text>
<text x="83.1" y="167.4">GND</text>
<text x="164.4" y="167.4">GND</text>
<text x="172" y="167.4">GND</text>
<text x="179.6" y="167.4">GND</text>
<text x="187.2" y="167.4">GND</text>
<text x="82.9" y="171">10k</text>
<text x="146.6" y="172.5">IN_1_PIN</text>
<text x="83.7" y="175.8">R5</text>
<text x="82.9" y="181.1">10k</text>
<text x="83.7" y="185.9">R6</text>
<text x="146.6" y="182.7">IN_2_PIN</text>
<text x="99.9" y="187.4">C1</text>
<text x="106.6" y="189.5" transform="rotate(-90 106.6 189.5)">D2</text>
<text x="112" y="189.5" transform="rotate(-90 112 189.5)">BZX84CSMD</text>
<text x="116.8" y="189.5" transform="rotate(-90 116.8 189.5)">D1</text>
<text x="122.1" y="189.5" transform="rotate(-90 122.1 189.5)">BZX84CSMD</text>
<text x="127.8" y="187.4">C2</text>
<text x="99.9" y="192.4">10n</text>
<text x="127.8" y="192.4">10n</text>
<text x="106" y="200.5">GND</text>
<text x="116.2" y="200.5">GND</text>
<text x="175.4" y="204.3" transform="rotate(-90 175.4 204.3)">IC1</text>
<text x="178" y="204.3" transform="rotate(-90 178 204.3)">R-78E3.3-1.0</text>
<text x="158" y="225.4">RLS-126-R</text>
<text x="158" y="222.9">L1</text>
<text x="210.1" y="225.8">+3V3</text>
<text x="133.4" y="232.7">V+</text>
<text x="140.5" y="235.6">C5</text>
<text x="165.9" y="235.6">C4</text>
<text x="201.5" y="235.6">C3</text>
<text x="136.4" y="248.7">GND</text>
<text x="161.8" y="248.7">GND</text>
<text x="182.2" y="248.7">GND</text>
<text x="197.4" y="248.7">GND</text>
</g>
<g font-size="2.1" fill="#808080">
<text x="135.5" y="55.3">8</text>
<text x="135.5" y="57.9">7</text>
<text x="141.4" y="56.5">IN+</text>
<text x="141.4" y="59">IN-</text>
<text x="155" y="59">OUT</text>
<text x="156.7" y="56.5">VS</text>
<text x="164.2" y="55.3">1</text>
<text x="164.2" y="57.9">2</text>
<text x="135.5" y="60.4">6</text>
<text x="135.5" y="62.9">5</text>
<text x="141.4" y="61.6">ALERT</text>
<text x="141.4" y="64.1">RESET</text>
<text x="154.1" y="61.6">LIMIT</text>
<text x="154.8" y="64.1">GND</text>
<text x="164.2" y="60.4">3</text>
<text x="164.2" y="62.9">4</text>
<text x="44.8" y="83.3">1</text>
<text x="39" y="84.4">1</text>
<text x="39" y="87">2</text>
<text x="39" y="89.5">3</text>
<text x="44.8" y="85.8">2</text>
<text x="44.8" y="88.3">3</text>
<text x="256.9" y="88.3">RST</text>
<text x="265.8" y="89.5">RST</text>
<text x="280.8" y="89.5">TXD/IO1</text>
<text x="293.7" y="88.3">TXD/IO1</text>
<text x="358.9" y="85.8">2</text>
<text x="358.9" y="88.3">4</text>
<text x="367.3" y="85.8">1</text>
<text x="367.3" y="88.3">3</text>
<text x="39" y="92">4</text>
<text x="39" y="94.6">5</text>
<text x="44.8" y="90.9">4</text>
<text x="44.8" y="93.4">5</text>
<text x="44.8" y="96">6</text>
<text x="231.4" y="96">2</text>
<text x="238.4" y="96">1</text>
<text x="256.5" y="96">IO16</text>
<text x="256.7" y="90.9">ADC</text>
<text x="258.2" y="93.4">EN</text>
<text x="265.8" y="92">ADC</text>
<text x="265.8" y="94.6">EN</text>
<text x="280.5" y="92">RXD/IO3</text>
<text x="285.6" y="94.6">IO5</text>
<text x="293.7" y="96">IO4</text>
<text x="293.7" y="93.4">IO5</text>
<text x="293.7" y="90.9">RXD/IO3</text>
<text x="39" y="97.1">6</text>
<text x="39" y="99.6">7</text>
<text x="44.8" y="98.5">7</text>
<text x="44.8" y="101">8</text>
<text x="138.6" y="101" transform="rotate(-90 138.6 101)">2</text>
<text x="256.5" y="98.5">IO14</text>
<text x="256.5" y="101">IO12</text>
<text x="265.8" y="97.1">IO16</text>
<text x="265.8" y="99.6">IO14</text>
<text x="285.6" y="99.6">IO0</text>
<text x="285.6" y="97.1">IO4</text>
<text x="293.7" y="101">IO2</text>
<text x="293.7" y="98.5">IO0</text>
<text x="39" y="102.1">8</text>
<text x="256.5" y="103.6">IO13</text>
<text x="256.7" y="106.1">VCC</text>
<text x="265.8" y="102.1">IO12</text>
<text x="265.8" y="104.7">IO13</text>
<text x="265.8" y="107.2">VCC</text>
<text x="284.3" y="107.2">GND</text>
<text x="284.4" y="104.7">IO15</text>
<text x="285.6" y="102.1">IO2</text>
<text x="293.7" y="106.1">GND</text>
<text x="293.7" y="103.6">IO15</text>
<text x="120.9" y="108.7" transform="rotate(-90 120.9 108.7)">2</text>
<text x="138.6" y="113.1" transform="rotate(-90 138.6 113.1)">3</text>
<text x="144.4" y="108.7">1</text>
<text x="271.8" y="111.8" transform="rotate(-90 271.8 111.8)">CS0</text>
<text x="274.4" y="111.8" transform="rotate(-90 274.4 111.8)">MISO</text>
<text x="276.9" y="111.8" transform="rotate(-90 276.9 111.8)">IO9</text>
<text x="279.4" y="111.8" transform="rotate(-90 279.4 111.8)">IO10</text>
<text x="282" y="111.8" transform="rotate(-90 282 111.8)">MOSI</text>
<text x="284.5" y="111.8" transform="rotate(-90 284.5 111.8)">SCLK</text>
<text x="103.1" y="116.3" transform="rotate(-90 103.1 116.3)">2</text>
<text x="126.7" y="116.3">1</text>
<text x="275.8" y="119.9" transform="rotate(-90 275.8 119.9)">IO9</text>
<text x="85.3" y="123.9" transform="rotate(-90 85.3 123.9)">2</text>
<text x="108.9" y="123.9">1</text>
<text x="120.9" y="120.7" transform="rotate(-90 120.9 120.7)">3</text>
<text x="270.7" y="120.6" transform="rotate(-90 270.7 120.6)">CS0</text>
<text x="273.2" y="121.8" transform="rotate(-90 273.2 121.8)">MISO</text>
<text x="278.3" y="121.1" transform="rotate(-90 278.3 121.1)">IO10</text>
<text x="280.8" y="121.8" transform="rotate(-90 280.8 121.8)">MOSI</text>
<text x="283.4" y="122" transform="rotate(-90 283.4 122)">SCLK</text>
<text x="91.1" y="131.5">1</text>
<text x="103.1" y="128.4" transform="rotate(-90 103.1 128.4)">3</text>
<text x="85.3" y="136" transform="rotate(-90 85.3 136)">3</text>
<text x="85.3" y="144.8" transform="rotate(-90 85.3 144.8)">2</text>
<text x="85.3" y="158.2" transform="rotate(-90 85.3 158.2)">1</text>
<text x="182.9" y="218.4" transform="rotate(-90 182.9 218.4)">+VIN</text>
<text x="185.5" y="218.4" transform="rotate(-90 185.5 218.4)">GND</text>
<text x="188" y="218.4" transform="rotate(-90 188 218.4)">+VOUT</text>
<text x="181.8" y="224.3" transform="rotate(-90 181.8 224.3)">1</text>
<text x="184.4" y="224.3" transform="rotate(-90 184.4 224.3)">2</text>
<text x="186.9" y="224.3" transform="rotate(-90 186.9 224.3)">3</text>
<text x="143.1" y="228">1</text>
<text x="159.1" y="228">2</text>
</g>
</svg>
